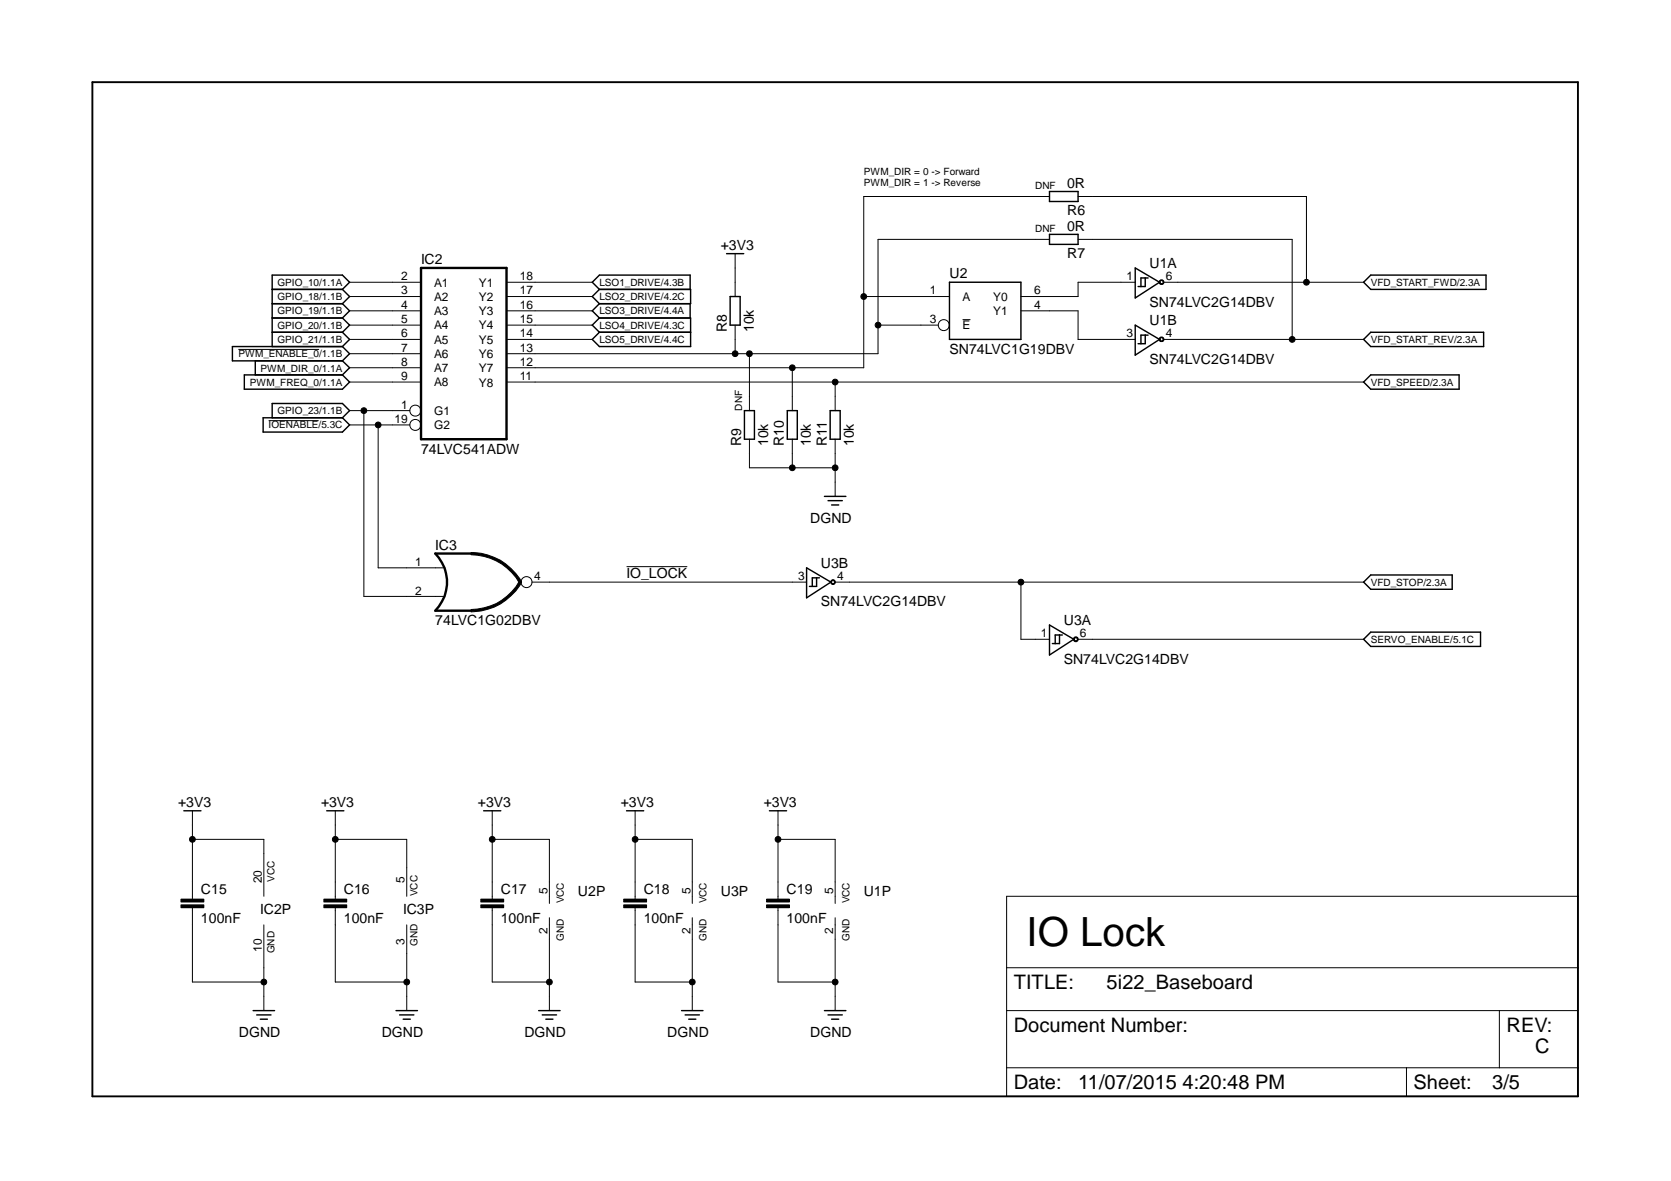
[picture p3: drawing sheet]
<svg xmlns="http://www.w3.org/2000/svg" width="297mm" height="210mm" viewBox="0 0 297 210" stroke-linecap="round" stroke-linejoin="round" font-family="sans-serif">
<g fill="none" stroke="#000" stroke-width=".18">
<path d="M186.6 34.9h-33.1v30.5h-63.5M191.6 34.9h40.6v15.3M62.1 50.2h12.7M62.1 52.7h12.7M62.1 55.2h12.7M62.1 57.8h12.7M90 50.2h15.3M90 52.7h15.3M90 55.2h15.3M90 57.8h15.3M130.7 45.1v7.6M130.7 57.8v5.1"/>
<path d="M153.5 52.7h15.3M156.1 57.8h10.7M171.1 56.8h1.4M181.5 55.2h10.1v5.1h10.2M186.6 42.5h-30.5v20.4h-66.1M191.6 42.5h38.1v17.8M201.8 50.2h-10.2v2.5h-10.1M206.1 49.9l.2-.2h.3l.2 .2 .1 .3-.1 .2-.2 .1-.5-.1-.1-.2h.2l.2-.3h.2a.31 .31 0 0 1 .2 .2 .31 .31 0 0 1-.2 .3l-.6-.2zM206.8 50.2h35.6M42.4 62.1h14.3M47.7 74.8h8.9M62.1 73h10.8"/>
<path d="M62.1 60.3h12.7M62.1 62.9h12.7M62.1 65.4h12.7M62.1 67.9h12.7M62.1 75.5h10.8M64.7 73v33h14.2M67.2 75.5v25.4h11.7M90 60.3h15.3M90 67.9h152.4M133.2 62.9v10.1M133.2 78.1v5h15.3M140.8 65.4v7.6"/>
<path d="M140.8 78.1v5M148.5 67.9v5.1M148.5 78.1v10.1M206.1 60.1l.2-.2h.3l.2 .2 .1 .2-.1 .3-.2 .1-.5-.1-.1-.3h.2l.2-.3h.2a.31 .31 0 0 1 .2 .3 .31 .31 0 0 1-.2 .3l-.6-.3zM206.8 60.3h35.6M83.7 98.2a10.1 10.1 0 0 1 9 5.2l-.4 .2a9.8 9.8 0 0 0-8.6-5zM83.7 108.3a9.7 9.7 0 0 0 8.6-5l.4 .2a10.2 10.2 0 0 1-9 5.3zM94.6 103.5h48.8M111.4 100.7h10.8M147.7 103.2l.5-.2 .3 .5-.1 .2-.4 .2-.3-.4 .3-.3h.2l.2 .3-.2 .2h-.2l-.3-.2zM148.5 103.5h93.9M181.5 103.5v10.1h5.1"/>
<path d="M190.9 113.4l.2-.2h.3l.3 .4-.1 .3-.2 .1h-.3l-.3-.4h.2l.2-.2 .3 .1v.3l-.3 .1-.2-.3h-.2zM191.6 113.6h50.8M32.2 159.8h4v.5h-4zM34.2 149.2h12.7v10.1M34.2 144.1v15.7M57.6 159.8h4v.5h-4zM59.6 149.2h12.7v10.1M59.6 144.1v15.7M85.5 159.8h4v.5h-4zM87.5 144.1v15.7M87.5 149.2h10.2v11.4M110.9 159.8h4v.5h-4z"/>
<path d="M112.9 149.2h10.2v11.4M112.9 144.1v15.7M136.3 159.8h4v.5h-4zM138.3 149.2h10.2v11.4M138.3 144.1v15.7M178.9 159.3h101.6v35.6h-101.6zM32.2 160.8h4v.5h-4zM34.2 161.3v13.2h12.7M46.9 164.4v15.2M57.6 160.8h4v.5h-4zM59.6 161.3v13.2h12.7M72.3 164.4v15.2"/>
<path d="M85.5 160.8h4v.5h-4zM87.5 161.3v13.2h10.2M97.7 163.1v16.5M110.9 160.8h4v.5h-4zM112.9 161.3v13.2h10.2M123.1 163.1v16.5M136.3 160.8h4v.5h-4zM138.3 161.3v13.2h10.2M148.5 163.1v16.5M178.9 179.6h101.6M178.9 172h101.6M266.5 179.6v10.2"/>
<path d="M178.9 189.8h101.6M250 189.8v5.1"/>
<circle cx="153.5" cy="52.7" r=".51"/>
<circle cx="156.1" cy="57.8" r=".51"/>
<circle cx="167.8" cy="57.8" r=".98"/>
<circle cx="232.2" cy="50.2" r=".51"/>
<circle cx="64.7" cy="73" r=".51"/>
<circle cx="67.2" cy="75.5" r=".51"/>
<circle cx="73.8" cy="73" r=".98"/>
<circle cx="73.8" cy="75.5" r=".98"/>
<circle cx="130.7" cy="62.9" r=".51"/>
<circle cx="133.2" cy="62.9" r=".51"/>
<circle cx="140.8" cy="65.4" r=".51"/>
<circle cx="148.5" cy="67.9" r=".51"/>
<circle cx="229.7" cy="60.3" r=".51"/>
<circle cx="140.8" cy="83.1" r=".51"/>
<circle cx="148.5" cy="83.1" r=".51"/>
<circle cx="93.6" cy="103.5" r=".98"/>
<circle cx="181.5" cy="103.5" r=".51"/>
<circle cx="34.2" cy="149.2" r=".51"/>
<circle cx="59.6" cy="149.2" r=".51"/>
<circle cx="87.5" cy="149.2" r=".51"/>
<circle cx="112.9" cy="149.2" r=".51"/>
<circle cx="138.3" cy="149.2" r=".51"/>
<circle cx="46.9" cy="174.5" r=".51"/>
<circle cx="72.3" cy="174.5" r=".51"/>
<circle cx="97.7" cy="174.5" r=".51"/>
<circle cx="123.1" cy="174.5" r=".51"/>
<circle cx="148.5" cy="174.5" r=".51"/>
</g>
<g fill="none" stroke="#000" stroke-width=".25">
<path d="M186.6 34h5v1.8h-5zM48.4 51.4h12.5M48.4 54h12.5M48.4 56.5h12.5M48.4 59.1h12.5M60.9 51.4l1.2-1.2-1.2-1.3h-12.5v12.7M60.9 51.4l1.2 1.3-1.2 1.3M60.9 54l1.2 1.2-1.2 1.3M60.9 56.5l1.2 1.3-1.2 1.3M60.9 59.1l1.2 1.2-1.2 1.3M106.5 51.4h16.3v2.6h-16.3M106.5 51.4l-1.2-1.2 1.2-1.3h16.2v2.5"/>
<path d="M106.5 56.5h16.3v5.1h-16.3l-1.2-1.3 1.2-1.2M106.5 59.1h16.3M106.5 51.4l-1.2 1.3 1.2 1.3M106.5 54l-1.2 1.2 1.2 1.3M106.5 56.5l-1.2 1.3 1.2 1.3M122.7 54v2.5M129.2 45.1h3M129.8 52.7h1.8v5.1h-1.8zM168.8 50.2h12.7v10.1h-12.7zM186.6 41.7h5v1.7h-5zM201.8 47.6l4.3 2.6-4.3 2.8zM201.8 57.8l4.3 2.5-4.3 2.8z"/>
<path d="M203.6 49.4v1.5h-1.3M203.6 59.6v1.5h-1.3M204.1 49.4h-1.3v1.5M204.1 59.6h-1.3v1.5M242.4 50.2l1.3-1.3h20.5v2.5h-20.5zM43.4 66.6h17.5l1.2 1.3-1.2 1.3h-17.5zM45.4 64.1v2.5M46.8 74.3h14.1l1.2 1.2-1.2 1.3h-14.1zM48.4 74.3v-2.6h12.5l1.2 1.3-1.2 1.3M60.9 61.6l1.2 1.3-1.2 1.2M60.9 61.6h-19.6v2.5h19.6M60.9 64.1l1.2 1.3-1.2 1.2"/>
<path d="M132.3 73h1.8v5.1h-1.8zM140 73h1.7v5.1h-1.7zM147.6 73h1.7v5.1h-1.7zM242.4 60.3l1.3-1.2h20v2.5h-20zM242.4 67.9l1.3-1.3h15.7v2.6h-15.7zM146.6 88.2h3.8M147.2 89h2.5M147.8 89.7h1.3M143.4 100.9l4.3 2.6-4.3 2.8zM145.2 102.7v1.5h-1.3M145.7 102.7h-1.3v1.5M186.6 111.1l4.3 2.5-4.3 2.8z"/>
<path d="M188.3 112.9v1.5h-1.2M188.8 112.9h-1.2v1.5M242.4 103.5l1.3-1.3h14.4v2.5h-14.4zM242.4 113.6l1.3-1.2h19.5v2.5h-19.5zM32.7 144.1h3M58.1 144.1h3M86 144.1h3M111.4 144.1h3M136.8 144.1h3M45 179.6h3.8M70.4 179.6h3.8M95.8 179.6h3.8"/>
<path d="M121.2 179.6h3.8M146.6 179.6h3.8M45.6 180.4h2.6M46.3 181.1h1.2M71 180.4h2.6M71.7 181.1h1.2M96.4 180.4h2.5M97 181.1h1.3M121.8 180.4h2.5M122.4 181.1h1.3M147.2 180.4h2.5M147.8 181.1h1.3"/>
</g>
<path d="M74.8 47.6h15.2v30.5h-15.2zM83.7 98.4h-6.3a7.2 7.2 0 0 1 0 10.1h6.3" fill="none" stroke="#000" stroke-width=".42"/>
<g fill="#000">
<path d="M206.1 49.9l.2-.2h.3l.2 .2 .1 .3-.1 .2-.2 .1-.5-.1-.1-.2h.2l.2-.3h.2a.31 .31 0 0 1 .2 .2 .31 .31 0 0 1-.2 .3l-.6-.2z" fill-rule="evenodd"/>
<path d="M206.1 60.1l.2-.2h.3l.2 .2 .1 .2-.1 .3-.2 .1-.5-.1-.1-.3h.2l.2-.3h.2a.31 .31 0 0 1 .2 .3 .31 .31 0 0 1-.2 .3l-.6-.3z" fill-rule="evenodd"/>
<path d="M83.7 108.3a9.7 9.7 0 0 0 8.6-5l.4 .2a10.2 10.2 0 0 1-9 5.3z" fill-rule="evenodd"/>
<path d="M83.7 98.2a10.1 10.1 0 0 1 9 5.2l-.4 .2a9.8 9.8 0 0 0-8.6-5z" fill-rule="evenodd"/>
<path d="M147.7 103.2l.5-.2 .3 .5-.1 .2-.4 .2-.3-.4 .3-.3h.2l.2 .3-.2 .2h-.2l-.3-.2z" fill-rule="evenodd"/>
<path d="M190.9 113.4l.2-.2h.3l.3 .4-.1 .3-.2 .1h-.3l-.3-.4h.2l.2-.2 .3 .1v.3l-.3 .1-.2-.3h-.2z" fill-rule="evenodd"/>
<path d="M32.2 159.8h4v.5h-4z" fill-rule="evenodd"/>
<path d="M57.6 159.8h4v.5h-4z" fill-rule="evenodd"/>
<path d="M85.5 159.8h4v.5h-4z" fill-rule="evenodd"/>
<path d="M110.9 159.8h4v.5h-4z" fill-rule="evenodd"/>
<path d="M136.3 159.8h4v.5h-4z" fill-rule="evenodd"/>
<path d="M32.2 160.8h4v.5h-4z" fill-rule="evenodd"/>
<path d="M57.6 160.8h4v.5h-4z" fill-rule="evenodd"/>
<path d="M85.5 160.8h4v.5h-4z" fill-rule="evenodd"/>
<path d="M110.9 160.8h4v.5h-4z" fill-rule="evenodd"/>
<path d="M136.3 160.8h4v.5h-4z" fill-rule="evenodd"/>
<circle cx="153.5" cy="52.7" r=".51"/>
<circle cx="156.1" cy="57.8" r=".51"/>
<circle cx="232.2" cy="50.2" r=".51"/>
<circle cx="64.7" cy="73" r=".51"/>
<circle cx="67.2" cy="75.5" r=".51"/>
<circle cx="130.7" cy="62.9" r=".51"/>
<circle cx="133.2" cy="62.9" r=".51"/>
<circle cx="140.8" cy="65.4" r=".51"/>
<circle cx="148.5" cy="67.9" r=".51"/>
<circle cx="229.7" cy="60.3" r=".51"/>
<circle cx="140.8" cy="83.1" r=".51"/>
<circle cx="148.5" cy="83.1" r=".51"/>
<circle cx="181.5" cy="103.5" r=".51"/>
<circle cx="34.2" cy="149.2" r=".51"/>
<circle cx="59.6" cy="149.2" r=".51"/>
<circle cx="87.5" cy="149.2" r=".51"/>
<circle cx="112.9" cy="149.2" r=".51"/>
<circle cx="138.3" cy="149.2" r=".51"/>
<circle cx="46.9" cy="174.5" r=".51"/>
<circle cx="72.3" cy="174.5" r=".51"/>
<circle cx="97.7" cy="174.5" r=".51"/>
<circle cx="123.1" cy="174.5" r=".51"/>
<circle cx="148.5" cy="174.5" r=".51"/>
</g>
<path d="M16.4 14.6h264.1v180.3h-264.1z" fill="none" stroke="#000" stroke-width=".34"/>
<text font-size="7.2" x="182.5" y="168.2">IO Lock</text>
<g font-size="3.6">
<text x="180.2" y="175.8">TITLE:</text>
<text x="196.7" y="175.8">5i22_Baseboard</text>
<text x="180.2" y="183.4">Document Number:</text>
<text x="267.8" y="183.4">REV:</text>
<text x="272.9" y="187.2">C</text>
<text x="180.2" y="193.6">Date:</text>
<text x="191.6" y="193.6">11/07/2015 4:20:48 PM</text>
<text x="251.3" y="193.6">Sheet:</text>
<text x="265.3" y="193.6">3/5</text>
</g>
<g font-size="2.5">
<text x="189.7" y="33.4">0R</text>
<text x="189.7" y="41">0R</text>
<text x="189.7" y="38.2">R6</text>
<text x="74.8" y="47">IC2</text>
<text x="128.1" y="44.4">+3V3</text>
<text x="189.7" y="45.8">R7</text>
<text x="204.3" y="47.6">U1A</text>
<text x="168.8" y="49.4">U2</text>
<text x="129.2" y="59.1" transform="rotate(-90 129.2 59.1)">R8</text>
<text x="134" y="59.1" transform="rotate(-90 134 59.1)">10k</text>
<text x="204.3" y="54.5">SN74LVC2G14DBV</text>
<text x="204.3" y="57.8">U1B</text>
<text x="168.8" y="62.9">SN74LVC1G19DBV</text>
<text x="204.3" y="64.6">SN74LVC2G14DBV</text>
<text x="74.8" y="80.6">74LVC541ADW</text>
<text x="131.7" y="79.3" transform="rotate(-90 131.7 79.3)">R9</text>
<text x="136.5" y="79.3" transform="rotate(-90 136.5 79.3)">10k</text>
<text x="139.4" y="79.3" transform="rotate(-90 139.4 79.3)">R10</text>
<text x="144.1" y="79.3" transform="rotate(-90 144.1 79.3)">10k</text>
<text x="147" y="79.3" transform="rotate(-90 147 79.3)">R11</text>
<text x="151.8" y="79.3" transform="rotate(-90 151.8 79.3)">10k</text>
<text x="144" y="92.9">DGND</text>
<text x="77.4" y="97.7">IC3</text>
<text x="145.9" y="100.9">U3B</text>
<text x="111.4" y="102.7">IO_LOCK</text>
<text x="145.9" y="107.8">SN74LVC2G14DBV</text>
<text x="77.4" y="111.1">74LVC1G02DBV</text>
<text x="189.1" y="111.1">U3A</text>
<text x="189.1" y="117.9">SN74LVC2G14DBV</text>
<text x="31.7" y="143.5">+3V3</text>
<text x="57.1" y="143.5">+3V3</text>
<text x="85" y="143.5">+3V3</text>
<text x="110.4" y="143.5">+3V3</text>
<text x="135.8" y="143.5">+3V3</text>
<text x="35.7" y="158.9">C15</text>
<text x="61.1" y="158.9">C16</text>
<text x="89" y="158.9">C17</text>
<text x="102.7" y="159.3">U2P</text>
<text x="114.4" y="158.9">C18</text>
<text x="128.1" y="159.3">U3P</text>
<text x="139.8" y="158.9">C19</text>
<text x="153.5" y="159.3">U1P</text>
<text x="35.7" y="164">100nF</text>
<text x="46.3" y="162.5">IC2P</text>
<text x="61.1" y="164">100nF</text>
<text x="71.7" y="162.5">IC3P</text>
<text x="89" y="164">100nF</text>
<text x="114.4" y="164">100nF</text>
<text x="139.8" y="164">100nF</text>
<text x="42.5" y="184.3">DGND</text>
<text x="67.9" y="184.3">DGND</text>
<text x="93.2" y="184.3">DGND</text>
<text x="118.6" y="184.3">DGND</text>
<text x="144" y="184.3">DGND</text>
</g>
<g font-size="2.1">
<text x="71.3" y="49.8">2</text>
<text x="71.3" y="52.3">3</text>
<text x="77.2" y="50.9">A1</text>
<text x="77.2" y="53.5">A2</text>
<text x="85.1" y="53.5">Y2</text>
<text x="85.1" y="50.9">Y1</text>
<text x="92.4" y="52.3">17</text>
<text x="92.4" y="49.8">18</text>
<text x="165.3" y="52.3">1</text>
<text x="171.1" y="53.5">A</text>
<text x="176.6" y="53.5">Y0</text>
<text x="183.8" y="52.3">6</text>
<text x="200.2" y="49.8">1</text>
<text x="207.2" y="49.8">6</text>
<text x="71.3" y="54.9">4</text>
<text x="71.3" y="57.4">5</text>
<text x="71.3" y="59.9">6</text>
<text x="77.2" y="56">A3</text>
<text x="77.2" y="58.5">A4</text>
<text x="85.1" y="58.5">Y4</text>
<text x="85.1" y="56">Y3</text>
<text x="92.4" y="59.9">14</text>
<text x="92.4" y="57.4">15</text>
<text x="92.4" y="54.9">16</text>
<text x="165.3" y="57.4">3</text>
<text x="171.1" y="58.5">E</text>
<text x="176.6" y="56">Y1</text>
<text x="183.8" y="54.9">4</text>
<text x="200.2" y="59.9">3</text>
<text x="207.2" y="59.9">4</text>
<text x="71.3" y="62.5">7</text>
<text x="71.3" y="65">8</text>
<text x="77.2" y="61.1">A5</text>
<text x="77.2" y="63.6">A6</text>
<text x="85.1" y="63.6">Y6</text>
<text x="85.1" y="61.1">Y5</text>
<text x="92.4" y="65">12</text>
<text x="92.4" y="62.5">13</text>
<text x="71.3" y="67.6">9</text>
<text x="77.2" y="66.2">A7</text>
<text x="77.2" y="68.7">A8</text>
<text x="85.1" y="68.7">Y8</text>
<text x="85.1" y="66.2">Y7</text>
<text x="92.4" y="67.6">11</text>
<text x="70.1" y="75.2">19</text>
<text x="71.3" y="72.6">1</text>
<text x="77.2" y="73.7">G1</text>
<text x="77.2" y="76.3">G2</text>
<text x="73.8" y="100.6">1</text>
<text x="73.8" y="105.7">2</text>
<text x="95" y="103.1">4</text>
<text x="141.9" y="103.1">3</text>
<text x="148.8" y="103.1">4</text>
<text x="185" y="113.3">1</text>
<text x="192" y="113.3">6</text>
<text x="46.5" y="157" transform="rotate(-90 46.5 157)">20</text>
<text x="71.9" y="157" transform="rotate(-90 71.9 157)">5</text>
<text x="97.3" y="159" transform="rotate(-90 97.3 159)">5</text>
<text x="122.7" y="159" transform="rotate(-90 122.7 159)">5</text>
<text x="148.1" y="159" transform="rotate(-90 148.1 159)">5</text>
<text x="71.9" y="167.9" transform="rotate(-90 71.9 167.9)">3</text>
<text x="97.3" y="165.9" transform="rotate(-90 97.3 165.9)">2</text>
<text x="122.7" y="165.9" transform="rotate(-90 122.7 165.9)">2</text>
<text x="148.1" y="165.9" transform="rotate(-90 148.1 165.9)">2</text>
<text x="46.5" y="169.1" transform="rotate(-90 46.5 169.1)">10</text>
</g>
<g font-size="1.8">
<text x="153.5" y="31.1">PWM_DIR = 0 -&gt; Forward</text>
<text x="153.5" y="33">PWM_DIR = 1 -&gt; Reverse</text>
<text x="184" y="33.7">DNF</text>
<text x="184" y="41.3">DNF</text>
<text x="49.3" y="50.8">GPIO_10/1.1A</text>
<text x="49.3" y="53.3">GPIO_18/1.1B</text>
<text x="106.5" y="50.8">LSO1_DRIVE/4.3B</text>
<text x="106.5" y="53.3">LSO2_DRIVE/4.2C</text>
<text x="243.7" y="50.8">VFD_START_FWD/2.3A</text>
<text x="49.3" y="55.9">GPIO_19/1.1B</text>
<text x="49.3" y="58.4">GPIO_20/1.1B</text>
<text x="106.5" y="55.9">LSO3_DRIVE/4.4A</text>
<text x="106.5" y="58.4">LSO4_DRIVE/4.3C</text>
<text x="42.4" y="63.5">PWM_ENABLE_0/1.1B</text>
<text x="49.3" y="61">GPIO_21/1.1B</text>
<text x="106.5" y="61">LSO5_DRIVE/4.4C</text>
<text x="243.7" y="61">VFD_START_REV/2.3A</text>
<text x="44.4" y="68.6">PWM_FREQ_0/1.1A</text>
<text x="46.3" y="66">PWM_DIR_0/1.1A</text>
<text x="243.7" y="68.5">VFD_SPEED/2.3A</text>
<text x="47.7" y="76.2">IOENABLE/5.3C</text>
<text x="49.3" y="73.6">GPIO_23/1.1B</text>
<text x="131.9" y="73" transform="rotate(-90 131.9 73)">DNF</text>
<text x="243.7" y="104.1">VFD_STOP/2.3A</text>
<text x="243.7" y="114.3">SERVO_ENABLE/5.1C</text>
<text x="48.8" y="156.8" transform="rotate(-90 48.8 156.8)">VCC</text>
<text x="74.2" y="159.3" transform="rotate(-90 74.2 159.3)">VCC</text>
<text x="100.2" y="160.6" transform="rotate(-90 100.2 160.6)">VCC</text>
<text x="125.6" y="160.6" transform="rotate(-90 125.6 160.6)">VCC</text>
<text x="151" y="160.6" transform="rotate(-90 151 160.6)">VCC</text>
<text x="100.2" y="167.3" transform="rotate(-90 100.2 167.3)">GND</text>
<text x="125.6" y="167.3" transform="rotate(-90 125.6 167.3)">GND</text>
<text x="151" y="167.3" transform="rotate(-90 151 167.3)">GND</text>
<text x="48.8" y="169.5" transform="rotate(-90 48.8 169.5)">GND</text>
<text x="74.2" y="168.2" transform="rotate(-90 74.2 168.2)">GND</text>
</g>
</svg>
